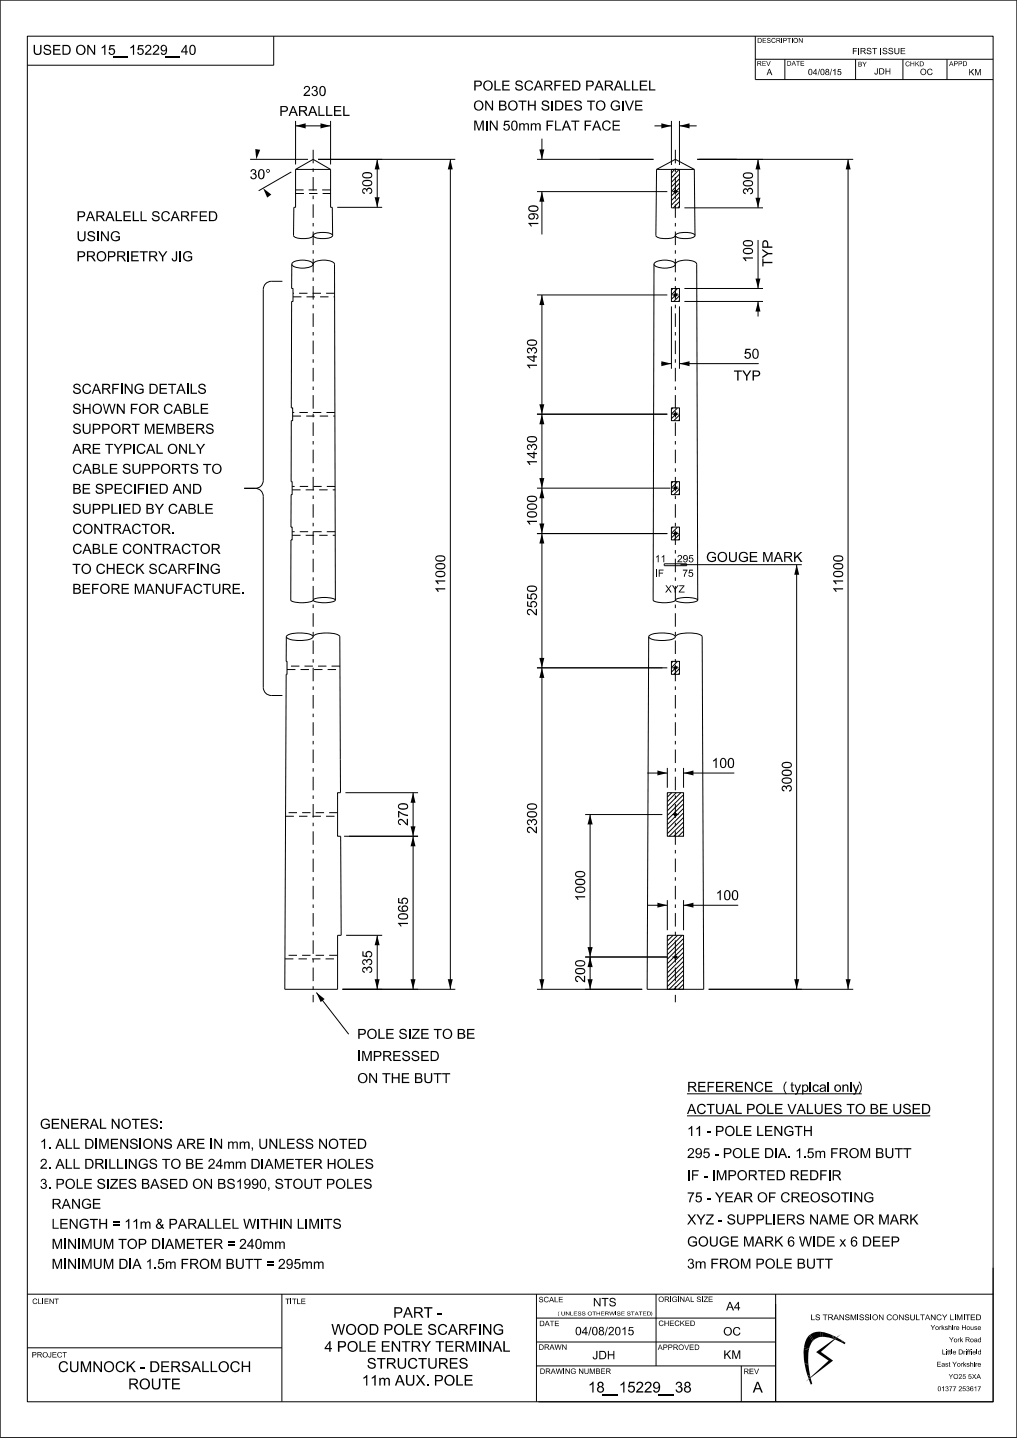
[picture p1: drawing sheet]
<svg xmlns="http://www.w3.org/2000/svg" width="210mm" height="297mm" viewBox="0 0 210 297" stroke-linecap="round" stroke-linejoin="round" font-family="sans-serif">
<g fill="none" stroke="#000" stroke-width=".21">
<path d="M0 0h210v296.9h-210zM5.6 7.5h199.5v282h-199.5zM56.5 7.5v6h-50.9M156 12.2h49.1M156 7.5v8.9h49.1M162.1 12.2v4.2M176.7 12.2v4.2M186.4 12.2v4.2M195.5 12.2v4.2M51.6 32.9h12M60.1 35.5l-6.7 3.9M61 35v7.8h-.3l-.1 5.8a2.91 2.91 0 0 0 2.8 .6l1-.2 .3-.4"/>
<path d="M61 35l3.7-2.1 3.6 2.1M61 25v9M61 26h7.3M61 35h7.3M65.7 32.9h28.3M68.3 35v7.8h.3l.1 5.8M68.3 25v9M77.9 32.9v9.9M93 32.9v171.4M110.9 32.9h24M110.9 39.6h26.9M111.9 28.6v4.3"/>
<path d="M111.9 39.6v8.8M135.1 26h3.5M135.6 35l-.2 13.6a2.87 2.87 0 0 0 2.8 .6l1-.2 .3-.4M135.6 35h7.8M135.6 35l3.9-2.1 3.9 2.1M138.6 25v9.1M138.6 35v7.9h1.7v-7.9M138.8 39.6h1.3M139.3 35l-.7 .8M139.5 38.9v1.3M140.2 35l-1.6 1.7M140.3 26h3.6"/>
<path d="M140.3 39.8l-1.7 1.6M140.3 38.8l-1.7 1.7M140.3 37.8l-1.7 1.7M140.3 36.9l-1.7 1.7M140.3 36l-1.7 1.6M140.3 25v9.1M143.4 35l.1 13.6M144 32.9h32.2M156.5 32.9v10M175.1 32.9v171.4M58.3 58.1h-2.3a1.69 1.69 0 0 0-1.6 1.7v39.4a1.63 1.63 0 0 1-1.7 1.7M60.3 54.6a2.08 2.08 0 0 1 2.1-.9 2.2 2.2 0 0 1 2.3 .9"/>
<path d="M60.3 54.6a2.17 2.17 0 0 0 2.1 .8l1.3-.2a1.13 1.13 0 0 0 1-.6M60.3 54.6l-.1 5h.3v2.7h-.3l-.1 21.9h.3v2.7h-.3v12.6h.2v2.7h-.2v6.7h.2v2.6h-.2l-.1 12.4a4.2 4.2 0 0 0 3.2 .5l1.1-.2 .4-.3M64.7 48.6a2.83 2.83 0 0 1 2.7-.6l1 .3 .3 .3M64.7 48.6a2.83 2.83 0 0 0 2.7 .6l1-.2 .3-.4M64.7 54.6a2.08 2.08 0 0 1 2.2-.9 2.2 2.2 0 0 1 2.2 .9l.2 69.3M69.6 42.8h9.3M135 54.6a2.2 2.2 0 0 1 2.3-.9l1.2 .2a1.06 1.06 0 0 1 1 .7M135 54.6a2.29 2.29 0 0 0 2.3 .8l1.2-.2a1.04 1.04 0 0 0 1-.6M135 54.6l-.1 69.3a4.1 4.1 0 0 0 3.1 .5l1.2-.2 .3-.3M138.6 59.6h1.7v2.7h-1.7zM139.5 48.6a2.94 2.94 0 0 1 2.8-.6l.9 .3 .3 .3M139.5 48.6a2.94 2.94 0 0 0 2.8 .6l.9-.2 .3-.4"/>
<path d="M139.5 54.6a2.2 2.2 0 0 1 2.2-.9l1.2 .2a1.06 1.06 0 0 1 1 .7l.2 69.3M140.3 42.6l-.3 .3M140.3 40.7l-1.7 1.7M140.3 41.6l-1.3 1.3M141.3 42.9h16.3M141.3 59.6h16.3M156.5 49.6v10M110.9 60.9h26.9M111.9 60.9v143.4M136.6 75.1h2M138.6 63.3v12.9M140.3 75.1h16.4"/>
<path d="M140.3 63.3v12.9M141.3 62.3h16.3M156.5 62.3v3.1M110.9 85.5h26.9M138.6 84.2h1.7v2.7h-1.7zM138.6 99.5h1.7v2.7h-1.7zM50.4 100.9h2.3M52.7 100.9a1.69 1.69 0 0 1 1.7 1.6v39.5a1.69 1.69 0 0 0 1.6 1.6h2.3M110.9 100.8h27.5M110.9 110.2h26.9M137.2 116.4h4.6v.4h-4.6zM138.6 108.9h1.7v2.6h-1.7z"/>
<path d="M140.5 116.6h25.1M164.5 116.6v87.7M59.1 131.5a2.99 2.99 0 0 1 2.8-.8 3.5 3.5 0 0 1 2.8 .8M59.1 131.5a2.99 2.99 0 0 0 2.8 .8 3.5 3.5 0 0 0 2.8-.8M59.1 131.5v5.1h.2v2.7h-.2l-.3 65h10.9v-11.1h.7l-.1-20.5h-.6v-9h.6l-.1-32.2a2.99 2.99 0 0 0-2.8-.8 4.1 4.1 0 0 0-2.7 .7v.1M64.7 123.9a5.3 5.3 0 0 1 3.9-.3l.7 .3M64.7 123.9a4.1 4.1 0 0 0 3.1 .5l1.1-.2 .4-.3M110.9 137.9h26.9M133.9 131.5a2.99 2.99 0 0 1 2.8-.8 4.1 4.1 0 0 1 2.7 .7l.1 .1M133.9 131.5a2.99 2.99 0 0 0 2.8 .8 4.1 4.1 0 0 0 2.7-.6l.1-.2M133.9 131.5l-.3 72.8h11.7l-.3-72.8a2.99 2.99 0 0 0-2.8-.8 3.5 3.5 0 0 0-2.7 .8M138.6 136.6h1.7v2.7h-1.7z"/>
<path d="M139.5 123.9a5.3 5.3 0 0 1 4.6 0M139.5 123.9a4.3 4.3 0 0 0 3.2 .5l1.1-.2 .3-.3M133.7 159.7h4.1M137.8 158.6v4.1M141.1 159.7h10.5M141.1 158.6v4.1M71 172.7h15.3M71.3 163.7h15M85.3 163.7v40.6M120.8 168.2h16M121.8 168.2v36.1M137.8 163.7h3.3v9h-3.3z"/>
<path d="M138.7 163.7l-.9 .9M139.6 163.7l-1.8 1.9M140.6 163.7l-2.8 2.8M141.1 170.7l-2 2M141.1 164.1l-3.3 3.4M141.1 165.1l-3.3 3.3M141.1 166l-3.3 3.3M141.1 167l-3.3 3.3M141.1 167.9l-3.3 3.3M141.1 168.8l-3.3 3.4M141.1 171.7l-1 1M141.1 169.8l-2.9 2.9"/>
<path d="M141.1 172.6l-.1 .1M71.5 193.2h7.4M77.9 193.2v11.1M120.8 197.7h17M133.7 187h4.1M137.8 193.2h3.3v11.1h-3.3zM137.8 185.9v6.2M138 193.2l-.2 .2M139 193.2l-1.2 1.1M139.9 193.2l-2.1 2.1M140.9 193.2l-3.1 3M141.1 199.5l-3.3 3.3"/>
<path d="M141.1 198.5l-3.3 3.4M141.1 197.6l-3.3 3.3M141.1 196.7l-3.3 3.3M141.1 195.7l-3.3 3.3M141.1 193.8l-3.3 3.4M141.1 194.8l-3.3 3.3M141.1 185.9v6.2M141.1 187h11.3M65.3 205l6.7 8.6M70.7 204.3h23.3M110.9 204.3h21.7M141.1 202.3l-2 2"/>
<path d="M141.1 200.4l-3.3 3.4M141.1 203.3l-1 1M141.1 201.4l-2.9 2.9M141.1 204.2l-.1 .1M146.3 204.3h29.9M141.9 230.5h50.2M141.9 225.9h36M5.6 267.3h199.5M5.6 278.4h52.6M58.2 267.3v22.2M110.8 277.2h49.4M110.8 272.2h49.4"/>
<path d="M110.8 267.3v22.2M135.5 267.3v14.8M160.2 267.3v22.2M205.1 261.8v27.7h-93.9M110.8 282.1h49.4M153.1 282.1v7.4"/>
</g>
<g fill="#000">
<path d="M52.7 30.8l1 .1-.8 2zM61 26l2.1-.5v1zM66.2 25.5l2.1 .5-2.1 .5zM77.9 32.9l.5 2.1h-1zM93 32.9l.5 2.1h-1zM111.4 30.9h1l-.5 2zM136.6 25.5l2 .5-2 .5zM140.3 26l2.1-.5v1zM156.5 32.9l.5 2.1h-1zM175.1 32.9l.5 2.1h-1zM54.3 38.9l1.7 1.3-.8 .6zM77.4 40.7h1l-.5 2.1z"/>
<path d="M111.9 39.6l.5 2.1h-1zM156 57.5h1l-.5 2.1zM156 40.8h1l-.5 2.1zM111.9 60.9l.5 2.1h-1zM136.6 74.6l2 .5-2 .5zM140.3 75.1l2.1-.5v1zM156.5 62.3l.5 2h-1zM111.9 85.5l.5 2.1h-1zM111.4 98.7h1l-.5 2.1zM111.4 83.5h1l-.5 2zM111.9 100.8l.5 2.1h-1zM111.9 110.2l.5 2.1h-1z"/>
<path d="M111.4 108.1h1l-.5 2.1zM164.5 116.6l.5 2.1h-1zM111.4 135.9h1l-.5 2zM111.9 137.9l.5 2.1h-1zM135.7 159.1l2.1 .6-2.1 .5zM85.3 172.7l.5 2.1h-1zM85.3 163.7l.5 2.1h-1zM84.8 170.7h1l-.5 2zM121.8 168.2l.6 2.1h-1.1zM141.1 159.7l2.1-.6v1.1zM77.9 193.2l.5 2h-1zM121.8 197.7l.6 2h-1.1z"/>
<path d="M121.3 195.6h1.1l-.6 2.1zM135.7 186.4l2.1 .6-2.1 .5zM141.1 187l2.1-.6v1.1zM65.3 205l1.7 1.3-.8 .7zM77.4 202.2h1l-.5 2.1zM84.8 202.2h1l-.5 2.1zM92.5 202.2h1l-.5 2.1zM111.4 202.2h1l-.5 2.1zM121.3 202.2h1.1l-.6 2.1zM164 202.2h1l-.5 2.1zM174.6 202.2h1l-.5 2.1zM166 278.6l.9 .2z"/>
<path d="M166.9 278.8l.1 .1z"/>
<path d="M158.5 7.9h.4l.2 .1-.1 .1a.22 .22 0 0 0-.3-.2 .22 .22 0 0 0-.1 .3 .39 .39 0 0 1 .5 .3 .39 .39 0 0 1-.3 .4 .39 .39 0 0 1-.4-.4h.1a.27 .27 0 0 0 .2 .2 .27 .27 0 0 0 .3-.2 .49 .49 0 0 1-.5-.6z" fill-rule="evenodd"/>
<path d="M159.4 8l.5-.1 .3 .2a.43 .43 0 0 0-.8 .1 .35 .35 0 0 0 .1 .5 .35 .35 0 0 0 .5-.1l.2-.1a.49 .49 0 0 1-.8 .3 .49 .49 0 0 1 0-.8z" fill-rule="evenodd"/>
<path d="M163.8 8.3a.51 .51 0 0 0 1 0 .51 .51 0 0 0-1 0zM163.9 8.4a.4 .4 0 0 1 .8 0 .4 .4 0 0 1-.8 0z" fill-rule="evenodd"/>
<path d="M51.9 35.1a.54 .54 0 0 1 .8 0 .54 .54 0 0 1-.1 .8 .64 .64 0 0 1 .1 1.1 .64 .64 0 0 1-1-.5l.2-.1a.42 .42 0 0 0 .5 .4 .42 .42 0 0 0 .3-.5 .42 .42 0 0 0-.5-.3v-.2a.36 .36 0 0 0 .5-.3 .36 .36 0 0 0-.4-.4 .36 .36 0 0 0-.3 .4h-.3z" fill-rule="evenodd"/>
<path d="M53.6 35.1a1.21 1.21 0 0 0 .4 1.9 1.15 1.15 0 0 0 .5-1.8l-.3-.2zM53.8 35.2a.54 .54 0 0 1 .5 .2 .54 .54 0 0 1 .1 .6v.3a.43 .43 0 0 1-.5 .5 .43 .43 0 0 1-.3-.6z" fill-rule="evenodd"/>
<path d="M54.9 35.3a.4 .4 0 0 0 .8 0 .4 .4 0 0 0-.8 0zM55.1 35.3a.25 .25 0 0 1 .5 0 .25 .25 0 0 1-.5 0z" fill-rule="evenodd"/>
<path d="M162.3 223.3l.2 .2a1.75 1.75 0 0 0 0 2.3l-.2 .2a1.92 1.92 0 0 1 0-2.7z" fill-rule="evenodd"/>
<path d="M177.3 223.5l.1-.2a1.92 1.92 0 0 1 0 2.7l-.1-.2a1.66 1.66 0 0 0 0-2.3z" fill-rule="evenodd"/>
<path d="M6.9 268.4l.5-.2 .3 .3-.2 .1a.35 .35 0 0 0-.4-.3 .35 .35 0 0 0-.2 .4l.2 .5h.3l.2-.3 .1 .1a.54 .54 0 0 1-.8 .2 .54 .54 0 0 1 0-.8z" fill-rule="evenodd"/>
<path d="M110.7 277.1l.1 .1z" fill-rule="evenodd"/>
<path d="M115.4 270.9l-.1 .5 .2 .4a.55 .55 0 0 1-.1-.9z" fill-rule="evenodd"/>
<path d="M134.4 270.9a.46 .46 0 0 1 .3 .5 .46 .46 0 0 1-.3 .4l.2-.4z" fill-rule="evenodd"/>
<path d="M140.1 278.2a.57 .57 0 0 0 1.1 0 .57 .57 0 0 0-1.1 0zM140.2 278.3a.45 .45 0 0 1 .9 0 .45 .45 0 0 1-.9 0z" fill-rule="evenodd"/>
<path d="M166 278.3l1.1 .2-.1 .4-1-.3z" fill-rule="evenodd"/>
<path d="M167 275.8l.8 1.2-.7 1.5-1.1-.2 .5-1.7z" fill-rule="evenodd"/>
<path d="M167 275.8l.3-.1 .7 1.1-.2 .2z" fill-rule="evenodd"/>
<path d="M167.3 275.7l1.2-.6h1v1l-.8 .2-.7 .5z" fill-rule="evenodd"/>
<path d="M169.5 275.1h.3v1h-.3z" fill-rule="evenodd"/>
<path d="M169.8 275.1l2.1 .7-.1 .6-2-.3z" fill-rule="evenodd"/>
<path d="M171.9 275.8l.3 .1-.2 .6-.2-.1z" fill-rule="evenodd"/>
<path d="M172.2 275.9l.5 .3-.5 .4-.2-.1z" fill-rule="evenodd"/>
<path d="M172.4 276.6l.4-.3 1 .5-.2 .4z" fill-rule="evenodd"/>
<path d="M173.8 276.8l.2 .2-.2 .3-.2-.1z" fill-rule="evenodd"/>
<path d="M168.5 279.3l5.1-3.7-4.1 3.6 2.5 1.8-5.7 4.4 4.8-4.4z" fill-rule="evenodd"/>
<path d="M174 277l.6 .3-.2 .3-.6-.3z" fill-rule="evenodd"/>
<path d="M166.1 281.6l.8-.1v.3l-.7 .1z" fill-rule="evenodd"/>
<path d="M166.8 284.2l.5-.2v.3l-.4 .2z" fill-rule="evenodd"/>
<path d="M166 278.6l1 .3-.1 2.6-.8 .1z" fill-rule="evenodd"/>
<path d="M166.2 281.9l.7-.1 .4 2.2-.5 .2z" fill-rule="evenodd"/>
<path d="M166.9 284.5l.4-.2 .1 .1-.4 .4z" fill-rule="evenodd"/>
<path d="M167 284.9l.4-.3 .3 1.1-.3 .3z" fill-rule="evenodd"/>
<circle cx="139.5" cy="39.6" r=".37"/>
<circle cx="139.5" cy="60.9" r=".37"/>
<circle cx="139.5" cy="85.6" r=".37"/>
<circle cx="139.5" cy="110.2" r=".37"/>
<circle cx="139.5" cy="100.8" r=".36"/>
<circle cx="139.5" cy="137.9" r=".36"/>
<circle cx="139.5" cy="168.2" r=".37"/>
<circle cx="139.5" cy="197.7" r=".37"/>
</g>
<g fill="none" stroke="#000" stroke-width=".21" stroke-dasharray="1.7 1.1" stroke-linecap="butt">
<path d="M61 40h7.3M68.3 39.2h-7.3M138.6 59.9l.4-.3M60.5 61.3h8.6M69.1 60.6h-8.6M138.6 61.8l1.7-1.7M138.6 60.9l1.3-1.3M138.8 60.9h1.3M139.1 62.3l1.2-1.2M139.5 60.3v1.3M140.1 62.3l.2-.2M60.4 85.9h8.7"/>
<path d="M69.1 85.2h-8.7M138.6 86.5l1.7-1.7M138.6 85.5l1.3-1.3M138.6 84.6l.4-.4M138.6 99.8l.4-.3M138.8 85.5h1.3M139.1 86.9l1.2-1.2M139.5 84.9v1.3M140.1 86.9l.2-.2M60.3 110.6h8.9M60.3 101.2h8.9M69.2 109.8h-8.9"/>
<path d="M69.2 100.5h-8.9M138.6 111.1l1.7-1.7M138.6 110.1l1.3-1.2M138.6 109.2l.4-.3M138.6 101.7l1.7-1.7M138.6 100.8l1.3-1.3M138.8 110.2h1.3M138.8 100.8h1.3M139.1 111.5l1.2-1.2M139.1 102.2l1.2-1.2M139.5 109.5v1.3M139.5 100.2v1.3"/>
<path d="M140.1 111.5l.2-.2M140.1 102.2l.2-.3M59.3 138.3h10.9M70.2 137.6h-10.9M138.6 138.8l1.7-1.6M138.6 137.9l1.3-1.3M138.6 136.9l.4-.3M138.8 137.9h1.3M139.1 139.3l1.2-1.2M139.5 137.3v1.3M140.1 139.3l.2-.2M58.9 168.6h10.8"/>
<path d="M69.7 167.8h-10.7M58.8 198h10.9M69.7 197.3h-10.9"/>
</g>
<path d="M139.5 167.6v1.3M140.1 168.2h-1.3M139.5 197v1.3M140.1 197.7h-1.3" fill="none" stroke="#000" stroke-width=".21" stroke-dasharray="4.2 1.4" stroke-linecap="butt"/>
<path d="M64.7 30.9v176.1M139.5 30.9v176.1" fill="none" stroke="#000" stroke-width=".21" stroke-dasharray="2.8 1.1 .7 1.1" stroke-linecap="butt"/>
<g font-size="2.2">
<text x="68.4" y="275.7">WOOD POLE SCARFING</text>
<text x="81.2" y="272.2">PART -</text>
<text x="67" y="279.2">4 POLE ENTRY TERMINAL</text>
<text x="12" y="283.4">CUMNOCK - DERSALLOCH</text>
<text x="26.4" y="287">ROUTE</text>
<text x="74.7" y="286.2">11m AUX. POLE</text>
<text x="75.7" y="282.7">STRUCTURES</text>
<text x="121.4" y="287.6">18_15229_38</text>
<text x="155.4" y="287.6">A</text>
</g>
<g font-size="2.1">
<text x="6.7" y="11.3">USED ON 15_15229_40</text>
<text x="57.7" y="24">PARALLEL</text>
<text x="62.6" y="19.8">230</text>
<text x="97.7" y="22.8">ON BOTH SIDES TO GIVE</text>
<text x="97.7" y="18.7">POLE SCARFED PARALLEL</text>
<text x="97.7" y="27">MIN 50mm FLAT FACE</text>
<text x="76.8" y="40.2" transform="rotate(-90 76.8 40.2)">300</text>
<text x="155.5" y="40.3" transform="rotate(-90 155.5 40.3)">300</text>
<text x="15.8" y="45.7">PARALELL SCARFED</text>
<text x="111.2" y="47.1" transform="rotate(-90 111.2 47.1)">190</text>
<text x="15.8" y="54">PROPRIETRY JIG</text>
<text x="15.8" y="49.8">USING</text>
<text x="155.5" y="54.3" transform="rotate(-90 155.5 54.3)">100</text>
<text x="159.5" y="55.1" transform="rotate(-90 159.5 55.1)">TYP</text>
<text x="110.9" y="76.4" transform="rotate(-90 110.9 76.4)">1430</text>
<text x="153.6" y="74.1">50</text>
<text x="14.9" y="81.3">SCARFING DETAILS</text>
<text x="151.5" y="78.6">TYP</text>
<text x="14.9" y="89.6">SUPPORT MEMBERS</text>
<text x="14.9" y="85.5">SHOWN FOR CABLE</text>
<text x="14.9" y="93.7">ARE TYPICAL ONLY</text>
<text x="14.9" y="102">BE SPECIFIED AND</text>
<text x="14.9" y="97.9">CABLE SUPPORTS TO</text>
<text x="110.9" y="96.3" transform="rotate(-90 110.9 96.3)">1430</text>
<text x="14.9" y="106.1">SUPPLIED BY CABLE</text>
<text x="14.9" y="110.3">CONTRACTOR.</text>
<text x="110.9" y="108.6" transform="rotate(-90 110.9 108.6)">1000</text>
<text x="14.9" y="118.5">TO CHECK SCARFING</text>
<text x="14.9" y="114.4">CABLE CONTRACTOR</text>
<text x="145.8" y="116.1">GOUGE MARK</text>
<text x="14.9" y="122.7">BEFORE MANUFACTURE.</text>
<text x="91.9" y="122.6" transform="rotate(-90 91.9 122.6)">11000</text>
<text x="174.1" y="122.6" transform="rotate(-90 174.1 122.6)">11000</text>
<text x="110.9" y="127.2" transform="rotate(-90 110.9 127.2)">2550</text>
<text x="146.9" y="158.6">100</text>
<text x="163.5" y="163.6" transform="rotate(-90 163.5 163.6)">3000</text>
<text x="84.3" y="170.6" transform="rotate(-90 84.3 170.6)">270</text>
<text x="110.9" y="172.2" transform="rotate(-90 110.9 172.2)">2300</text>
<text x="147.8" y="185.9">100</text>
<text x="84.3" y="191.7" transform="rotate(-90 84.3 191.7)">1065</text>
<text x="120.8" y="186.2" transform="rotate(-90 120.8 186.2)">1000</text>
<text x="76.8" y="201.1" transform="rotate(-90 76.8 201.1)">335</text>
<text x="120.8" y="203" transform="rotate(-90 120.8 203)">200</text>
<text x="73.8" y="214.6">POLE SIZE TO BE</text>
<text x="73.8" y="219.1">IMPRESSED</text>
<text x="73.8" y="223.7">ON THE BUTT</text>
<text x="141.9" y="225.5">REFERENCE (typical only)</text>
<text x="8.2" y="233.1">GENERAL NOTES:</text>
<text x="141.9" y="230.1">ACTUAL POLE VALUES TO BE USED</text>
<text x="8.2" y="237.3">1. ALL DIMENSIONS ARE IN mm, UNLESS NOTED</text>
<text x="141.9" y="239.2">295 - POLE DIA. 1.5m FROM BUTT</text>
<text x="141.9" y="234.6">11 - POLE LENGTH</text>
<text x="8.2" y="245.5">3. POLE SIZES BASED ON BS1990, STOUT POLES</text>
<text x="8.2" y="241.4">2. ALL DRILLINGS TO BE 24mm DIAMETER HOLES</text>
<text x="141.9" y="243.8">IF - IMPORTED REDFIR</text>
<text x="10.5" y="249.7">RANGE</text>
<text x="141.9" y="248.3">75 - YEAR OF CREOSOTING</text>
<text x="10.4" y="253.8">LENGTH = 11m &amp; PARALLEL WITHIN LIMITS</text>
<text x="10.4" y="257.9">MINIMUM TOP DIAMETER = 240mm</text>
<text x="141.9" y="257.5">GOUGE MARK 6 WIDE x 6 DEEP</text>
<text x="141.9" y="252.9">XYZ - SUPPLIERS NAME OR MARK</text>
<text x="10.4" y="262.1">MINIMUM DIA 1.5m FROM BUTT = 295mm</text>
<text x="141.9" y="262">3m FROM POLE BUTT</text>
</g>
<g font-size="1.7">
<text x="122.4" y="269.8">NTS</text>
<text x="118.8" y="275.8">04/08/2015</text>
<text x="149.3" y="275.8">OC</text>
<text x="149.9" y="270.6">A4</text>
<text x="122.3" y="280.7">JDH</text>
<text x="149.4" y="280.7">KM</text>
</g>
<g font-size="1.5">
<text x="135.2" y="116.1">11</text>
<text x="135.3" y="119.1">IF</text>
<text x="139.8" y="116.1">295</text>
<text x="140.9" y="119.1">75</text>
<text x="137.3" y="122.4">XYZ</text>
</g>
<g font-size="1.3">
<text x="176" y="11.2">FIRST ISSUE</text>
<text x="158.3" y="15.5">A</text>
<text x="166.8" y="15.5">04/08/15</text>
<text x="180.5" y="15.4">JDH</text>
<text x="190" y="15.5">OC</text>
<text x="200" y="15.5">KM</text>
</g>
<text font-size="1.2" x="167.4" y="272.7">LS TRANSMISSION CONSULTANCY LIMITED</text>
<g font-size="1.1">
<text x="6.7" y="269.3">CLIENT</text>
<text x="58.9" y="269.3">TITLE</text>
<text x="111.2" y="269">SCALE</text>
<text x="135.9" y="268.9">ORIGINAL SIZE</text>
<text x="111.3" y="273.9">DATE</text>
<text x="136" y="273.9">CHECKED</text>
<text x="6.6" y="280.4">PROJECT</text>
<text x="111.2" y="278.8">DRAWN</text>
<text x="135.8" y="278.8">APPROVED</text>
<text x="111.5" y="283.8">DRAWING NUMBER</text>
<text x="153.5" y="283.8">REV</text>
</g>
<g font-size="1">
<text x="156.4" y="8.9">DESCRIPTION</text>
<text x="156.3" y="13.6">REV</text>
<text x="162.4" y="13.6">DATE</text>
<text x="177.1" y="13.7">BY</text>
<text x="186.9" y="13.7">CHKD</text>
<text x="196" y="13.7">APPD</text>
<text x="192.2" y="274.7">Yorkshire House</text>
<text x="194.5" y="279.7">Little Driffield</text>
<text x="196" y="277.2">York Road</text>
<text x="193.4" y="282.3">East Yorkshire</text>
<text x="193.6" y="287.3">01377 253617</text>
<text x="195.9" y="284.8">YO25 5XA</text>
</g>
<text font-size=".8" x="114.6" y="271.7">(UNLESS OTHERWISE STATED)</text>
</svg>
